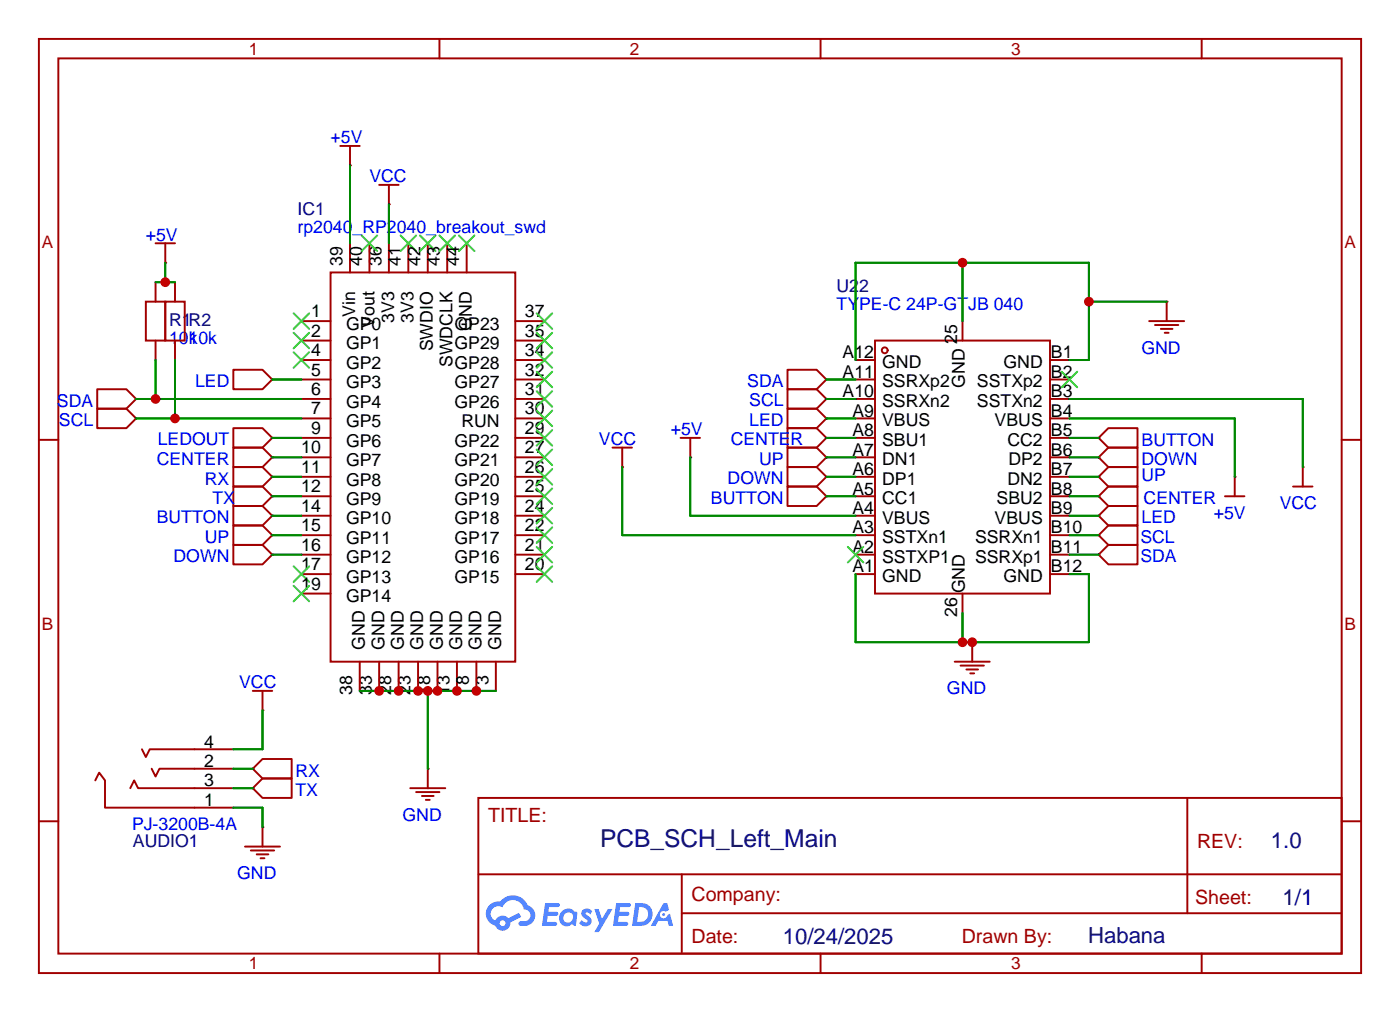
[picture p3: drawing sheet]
<svg xmlns="http://www.w3.org/2000/svg" width="183mm" height="132mm" viewBox="0 0 183 132" stroke-linecap="round" stroke-linejoin="round" font-family="sans-serif">
<g fill="none" stroke="#a10000" stroke-width=".25">
<path d="M5.1 5.1h172.7v121.9h-172.7zM7.6 7.6h167.7v116.9h-167.7zM57.4 5.1v2.5M107.2 5.1v2.5M157 5.1v2.5M5.1 57.4h2.5M175.3 57.4h2.5M5.1 107.2h2.5M62.5 104.1h112.8v20.4h-112.8zM62.5 114.1h112.7M89.1 119.2h86.1M89.1 114.1v10.2"/>
<path d="M155.1 104.2v15M175.3 107.2h2.5M57.4 124.5v2.5M107.2 124.5v2.5M157 124.5v2.5"/>
</g>
<g fill="#5487ff">
<path d="M76.1 118.8l.6-.2 .3 .1 .4 .2-.3 .5a.33 .33 0 0 0-.3-.3 .33 .33 0 0 0-.3 .1 1.75 1.75 0 0 1 .8 1 .89 .89 0 0 1-.7 .7 .89 .89 0 0 1-1-.4l.4-.4a.42 .42 0 0 0 .3 .3 .42 .42 0 0 0 .4-.2 1.88 1.88 0 0 1-.8-1z"/>
<path d="M77.6 118.6h.6l.4 1.3 .8-1.3h.6l-1.8 3.1h-.6l.7-1.2z"/>
<path d="M71.2 117.9h1.7a.26 .26 0 0 1 .2 .2 .26 .26 0 0 1-.2 .3h-1.2l-.1 .6h1.1l.2 .3a.33 .33 0 0 1-.4 .2h-.9l-.2 .8h.6a.8 .8 0 0 1 .7 .2 .26 .26 0 0 1-.2 .3h-1.7z"/>
<path d="M80.5 117.9h1.6a.26 .26 0 0 1 .3 .2 .26 .26 0 0 1-.2 .3h-1.2l-.1 .6h1.1l.2 .3a.33 .33 0 0 1-.4 .2h-1l-.1 .8h.6a.8 .8 0 0 1 .7 .2 .26 .26 0 0 1-.2 .3h-1.7z"/>
<path d="M86.7 117.9h.5l.2 .9-.4 .2a.5 .5 0 0 0-.8 .2 .5 .5 0 0 0 .4 .7 .5 .5 0 0 0 .6-.5l.3-.1 .4 1.5h-.5l-.2-.6h-1.2l-.4 .6h-.6z"/>
<path d="M83 117.9l-.4 2.9a3.1 3.1 0 0 0 2.1-.3 1.5 1.5 0 0 0 .4-1.8 1.5 1.5 0 0 0-1.6-.8zM83.5 118.4a1 1 0 0 1 1.2 1 1 1 0 0 1-1.3 .9h-.2z"/>
<path d="M73.5 118.9a1.08 1.08 0 0 0-.4 1.4 1.08 1.08 0 0 0 1.4 .4l.2-.1 .5 .2 .2-1.6v-.2h-.4a1.02 1.02 0 0 0-1.5-.1zM73.8 119.3a.63 .63 0 0 1 .9 0 .63 .63 0 0 1-.1 .9 .63 .63 0 0 1-.9 0 .63 .63 0 0 1 .1-.9z"/>
<path d="M63.9 118.1a1.58 1.58 0 0 0 .8 2.7 1.01 1.01 0 0 0 1.2 .7 1.01 1.01 0 0 0 .8-1.1l1.4-.7-.3-.6-1.4 .7a1.03 1.03 0 0 0-1.7 .4 1 1 0 0 1-.5-1.4 1 1 0 0 1 1.4-.4 1.46 1.46 0 0 1 1.6-.9 1.46 1.46 0 0 1 1.3 1.2 .77 .77 0 0 1 .8 .7 .77 .77 0 0 1-.7 .8h-.5a.31 .31 0 0 0-.4 .3 .31 .31 0 0 0 .3 .4 1.43 1.43 0 0 0 1.7-.8 1.43 1.43 0 0 0-.4-1.8l-.4-.2a2.09 2.09 0 0 0-3.6-.4h-.2a1.66 1.66 0 0 0-1.2 .4zM65.3 120.5a.39 .39 0 0 1 .7 0 .39 .39 0 0 1-.7 0z"/>
<circle cx="86.7" cy="119.4" r=".19"/>
</g>
<g fill="none" stroke="#a10000" stroke-width=".25">
<path d="M44.4 19h2.6M45.7 19v2.6M19 39.4h2.6v5h-2.6zM20.3 36.8v2.6M20.3 31.7h2.6M21.6 39.4h2.5v5h-2.5zM21.6 34.3h.1M21.6 31.7v2.6M22.9 36.8v2.6M43.2 35.6h24.1v50.8h-24.1zM45.7 21.6h.1M45.7 31.7v3.9"/>
<path d="M48.3 31.7v3.9M49.5 24.1h2.6M50.8 26.7h.1M50.8 24.1v2.6M50.8 31.7v3.9M53.3 31.7v3.9M55.9 31.7v3.9M58.4 31.7v3.9M61 31.7v3.9M152.4 39.4h.1M152.4 39.4v2.5M12.7 50.8h3.8l1.3 1.3-1.3 1.2h-3.8z"/>
<path d="M12.7 53.3h3.8l1.3 1.3-1.3 1.3h-3.8zM17.8 52.1h.1M17.8 54.6h.1M20.3 44.4v2.6M22.9 44.4v2.6M30.5 48.3h3.8l1.3 1.2-1.3 1.3h-3.8zM30.5 55.9h3.8l1.3 1.2-1.3 1.3h-3.8zM30.5 58.4h3.8l1.3 1.3-1.3 1.3h-3.8zM35.6 49.5h.1M35.6 57.1h.1M35.6 59.7h.1M39.4 41.9h3.8"/>
<path d="M39.4 59.7h3.8M39.4 44.4h3.8M39.4 57.1h3.8M39.4 54.6h3.8M39.4 52.1h3.8M39.4 49.5h3.8M39.4 47h3.8M67.3 41.9h3.8M67.3 59.7h3.8M67.3 44.4h3.8M67.3 57.1h3.8M67.3 54.6h3.8"/>
<path d="M67.3 52.1h3.8M67.3 49.5h3.8M67.3 47h3.8M80 58.4h2.5M81.3 58.4v2.6M88.9 57.1h2.5M90.2 59.7h.1M90.2 57.1v2.6M102.9 58.4h3.8l1.2 1.3-1.2 1.3h-3.8zM102.9 55.9h3.8l1.2 1.2-1.2 1.3h-3.8zM102.9 53.3h3.8l1.2 1.3-1.2 1.3h-3.8zM102.9 48.3h3.8l1.2 1.2-1.2 1.3h-3.8z"/>
<path d="M102.9 50.8h3.8l1.2 1.3-1.2 1.2h-3.8zM107.9 59.7h.1M107.9 57.1h.1M107.9 54.6h.1M107.9 49.5h.1M107.9 52.1h.1M111.8 59.7h2.5M111.8 57.1h2.5M111.8 54.6h2.5M111.8 52.1h2.5M111.8 49.5h2.5M111.8 47h2.5"/>
<path d="M114.3 44.4h22.9v33.1h-22.9zM125.7 41.9v2.5M137.2 59.7h2.5M137.2 57.1h2.5M137.2 54.6h2.5M137.2 52.1h2.5M137.2 49.5h2.5M137.2 47h2.5M143.5 59.7l1.3-1.3h3.8v2.6h-3.8zM143.5 59.7h.1M143.5 57.1l1.3-1.2h3.8v2.5h-3.8zM143.5 57.1h.1"/>
<path d="M150.1 41.9h4.6M150.9 42.4h3M151.6 42.9h1.6M152.1 43.4h.6M30.5 68.6h3.8l1.3 1.2-1.3 1.3h-3.8zM30.5 71.1h3.8l1.3 1.3-1.3 1.3h-3.8zM30.5 66h3.8l1.3 1.3-1.3 1.3h-3.8zM30.5 63.5h3.8l1.3 1.3-1.3 1.2h-3.8zM30.5 61h3.8l1.3 1.2-1.3 1.3h-3.8zM35.6 69.8h.1M35.6 72.4h.1M35.6 67.3h.1"/>
<path d="M35.6 64.8h.1M35.6 62.2h.1M39.4 62.2h3.8M39.4 64.8h3.8M39.4 67.3h3.8M39.4 69.8h3.8M39.4 72.4h3.8M39.4 74.9h3.8M39.4 77.5h3.8M67.3 62.2h3.8M67.3 64.8h3.8M67.3 67.3h3.8"/>
<path d="M67.3 69.8h3.8M67.3 72.4h3.8M67.3 74.9h3.8M81.3 61h.1M102.9 63.5h3.8l1.2 1.3-1.2 1.2h-3.8zM102.9 61h3.8l1.2 1.2-1.2 1.3h-3.8zM107.9 64.8h.1M107.9 62.2h.1M111.8 62.2h2.5M111.8 64.8h2.5M111.8 67.3h2.5M111.8 69.8h2.5"/>
<path d="M111.8 72.4h2.5M111.8 74.9h2.5M125.7 77.5v2.5M137.2 62.2h2.5M137.2 64.8h2.5M137.2 67.3h2.5M137.2 69.8h2.5M137.2 72.4h2.5M137.2 74.9h2.5M143.5 69.8l1.3-1.2h3.8v2.5h-3.8zM143.5 69.8h.1M143.5 72.4l1.3-1.3h3.8v2.6h-3.8z"/>
<path d="M143.5 72.4h.1M143.5 67.3l1.3-1.3h3.8v2.6h-3.8zM143.5 67.3h.1M143.5 64.8l1.3-1.3h3.8v2.5h-3.8zM143.5 64.8h.1M143.5 62.2l1.3-1.2h3.8v2.5h-3.8zM143.5 62.2h.1M160 64.8h2.6M161.3 62.2h.1M161.3 62.2v2.6M168.9 63.5h2.5M170.2 61h.1"/>
<path d="M170.2 61v2.5M18.5 97.8l.5 1 .6-1h10.9M33 90.2h2.6M34.3 92.7h.1M34.3 90.2v2.5M47 86.4v3.8M49.5 86.4v3.8M52.1 86.4v3.8M54.6 86.4v3.8M57.1 86.4v3.8M59.7 86.4v3.8M62.2 86.4v3.8"/>
<path d="M64.8 86.4v3.8M124.7 86.4h4.6M125.5 86.9h3M126.2 87.4h1.6M126.7 87.9h.6M127 83.8h.1M127 83.8v2.6M12.4 101.9l.6-1.1 .7 1.1v3.5h16.8M17 102.9l.5-1 .5 1h12.5M19.8 100.3l.5 1 .5-1h9.7M32 110.5h4.6M32.8 111h3"/>
<path d="M33 102.9l1.3-1.3h3.8v2.5h-3.8zM33 102.9h.1M33 100.3l1.3-1.2h3.8v2.5h-3.8zM33 100.3h.1M33.5 111.5h1.6M34 112h.5M34.3 107.9h.1M34.3 107.9v2.6M53.6 102.9h4.6M54.4 103.4h3M55.1 103.9h1.5M55.6 104.4h.5"/>
<path d="M55.9 100.3h.1M55.9 100.3v2.6"/>
<circle cx="115.6" cy="45.7" r=".38"/>
</g>
<g fill="none" stroke="#3c3" stroke-width=".25">
<path d="M47.2 30.7l2.1 2.1M49.3 30.7l-2.1 2.1M52.3 30.7l2.1 2.1M54.4 30.7l-2.1 2.1M54.9 30.7l2 2.1M56.9 30.7l-2 2.1M57.4 30.7l2 2.1M59.4 30.7l-2 2.1M59.9 30.7l2.1 2.1M62 30.7l-2.1 2.1M38.4 40.9l2 2M38.4 43.4l2 2.1"/>
<path d="M38.4 46l2 2M40.4 40.9l-2 2M40.4 43.4l-2 2.1M40.4 46l-2 2M70.1 58.7l2 2M70.1 56.1l2 2.1M70.1 53.6l2 2M70.1 51.1l2 2M70.1 48.5l2 2M70.1 46l2 2M70.1 43.4l2 2.1M70.1 40.9l2 2"/>
<path d="M72.1 58.7l-2 2M72.1 56.1l-2 2.1M72.1 53.6l-2 2M72.1 51.1l-2 2M72.1 48.5l-2 2M72.1 46l-2 2M72.1 43.4l-2 2.1M72.1 40.9l-2 2M138.7 48.5l2 2M140.7 48.5l-2 2M38.4 73.9l2 2M38.4 76.5l2 2"/>
<path d="M40.4 73.9l-2 2M40.4 76.5l-2 2M70.1 73.9l2 2M70.1 71.4l2 2M70.1 68.8l2 2.1M70.1 66.3l2 2M70.1 63.8l2 2M70.1 61.2l2 2M72.1 73.9l-2 2M72.1 71.4l-2 2M72.1 68.8l-2 2.1M72.1 66.3l-2 2"/>
<path d="M72.1 63.8l-2 2M72.1 61.2l-2 2M110.7 71.4l2.1 2M112.8 71.4l-2.1 2"/>
</g>
<g fill="none" stroke="#008700" stroke-width=".25">
<path d="M20.3 36.8h2.6M21.6 34.3v2.5M45.7 21.6v10.1M50.8 26.7v5M125.7 34.3v7.6M142.2 39.4h10.2M17.8 52.1h21.6M17.8 54.6h21.6M20.3 47v5.1M22.9 47v7.6M35.6 49.5h3.8M35.6 57.1h3.8"/>
<path d="M35.6 59.7h3.8M90.2 59.7v7.6h21.6M107.9 49.5h3.9M107.9 52.1h3.9M107.9 54.6h3.9M107.9 57.1h3.9M107.9 59.7h3.9M111.8 47v-12.7h30.4v12.7h-2.5M139.7 52.1h30.5v8.9M139.7 54.6h21.6v7.6M139.7 57.1h3.8M139.7 59.7h3.8"/>
<path d="M35.6 64.8h3.8M35.6 72.4h3.8M35.6 69.8h3.8M35.6 67.3h3.8M35.6 62.2h3.8M81.3 61v8.8h30.5M107.9 64.8h3.9M107.9 62.2h3.9M111.8 74.9v8.9h30.4v-8.9h-2.5M139.7 64.8h3.8M139.7 72.4h3.8M139.7 69.8h3.8"/>
<path d="M139.7 67.3h3.8M139.7 62.2h3.8M34.3 92.7v5.1h-3.8M47 90.2h17.8M55.9 90.2v10.1M125.7 80v3.8M30.5 102.9h2.5M30.5 100.3h2.5M30.5 105.4h3.8v2.5"/>
</g>
<g fill="#c00">
<circle cx="20.3" cy="52.1" r=".63"/>
<circle cx="22.9" cy="54.6" r=".63"/>
<circle cx="49.5" cy="90.2" r=".63"/>
<circle cx="52.1" cy="90.2" r=".63"/>
<circle cx="54.6" cy="90.2" r=".63"/>
<circle cx="55.9" cy="90.2" r=".63"/>
<circle cx="57.2" cy="90.2" r=".63"/>
<circle cx="59.7" cy="90.2" r=".63"/>
<circle cx="62.2" cy="90.2" r=".63"/>
<circle cx="125.7" cy="34.3" r=".63"/>
<circle cx="142.2" cy="39.4" r=".63"/>
<circle cx="125.7" cy="83.8" r=".63"/>
<circle cx="127" cy="83.8" r=".63"/>
<circle cx="21.6" cy="36.8" r=".63"/>
</g>
<text font-size="3.2" fill="#000080" x="78.4" y="110.5">PCB_SCH_Left_Main</text>
<g font-size="2.9" fill="#000080">
<text x="166" y="110.7">1.0</text>
<text x="167.5" y="118.1">1/1</text>
<text x="102.3" y="123.2">10/24/2025</text>
<text x="142.1" y="123.1">Habana</text>
</g>
<g font-size="2.6" fill="#a00000">
<text x="63.8" y="107.3">TITLE:</text>
<text x="156.4" y="110.7">REV:</text>
<text x="90.3" y="117.5">Company:</text>
<text x="156.1" y="118">Sheet:</text>
<text x="90.3" y="123.1">Date:</text>
<text x="125.6" y="123.1">Drawn By:</text>
</g>
<g font-size="2.3" fill="#00f">
<text x="43.2" y="18.7">+5V</text>
<text x="48.3" y="23.8">VCC</text>
<text x="19" y="31.4">+5V</text>
<text x="38.9" y="30.4">rp2040_RP2040_breakout_swd</text>
<text x="109.3" y="40.5">TYPE-C 24P-GTJB 040</text>
<text x="22.1" y="44.9">10k</text>
<text x="24.6" y="44.9">10k</text>
<text x="149.1" y="46.1">GND</text>
<text x="7.4" y="53.1">SDA</text>
<text x="25.5" y="50.5">LED</text>
<text x="97.6" y="50.5">SDA</text>
<text x="97.9" y="53.1">SCL</text>
<text x="7.7" y="55.6">SCL</text>
<text x="20.6" y="58.1">LEDOUT</text>
<text x="78.2" y="58.1">VCC</text>
<text x="87.6" y="56.8">+5V</text>
<text x="95.5" y="58.1">CENTER</text>
<text x="97.9" y="55.6">LED</text>
<text x="149.1" y="58.1">BUTTON</text>
<text x="20.5" y="60.7">CENTER</text>
<text x="26.8" y="63.2">RX</text>
<text x="27.7" y="65.8">TX</text>
<text x="92.9" y="65.8">BUTTON</text>
<text x="95.1" y="63.2">DOWN</text>
<text x="99.2" y="60.7">UP</text>
<text x="149.1" y="62.8">UP</text>
<text x="149.1" y="60.7">DOWN</text>
<text x="149.4" y="65.8">CENTER</text>
<text x="20.5" y="68.3">BUTTON</text>
<text x="26.8" y="70.9">UP</text>
<text x="149" y="70.8">SCL</text>
<text x="149.1" y="68.3">LED</text>
<text x="158.6" y="67.7">+5V</text>
<text x="167.2" y="66.5">VCC</text>
<text x="22.7" y="73.4">DOWN</text>
<text x="149" y="73.4">SDA</text>
<text x="31.2" y="89.8">VCC</text>
<text x="123.7" y="90.6">GND</text>
<text x="38.6" y="101.4">RX</text>
<text x="38.6" y="103.9">TX</text>
<text x="52.6" y="107.1">GND</text>
<text x="17.2" y="108.3">PJ-3200B-4A</text>
<text x="31" y="114.7">GND</text>
</g>
<g font-size="2.3" fill="#000080">
<text x="38.9" y="28.1">IC1</text>
<text x="109.3" y="38.2">U22</text>
<text x="22.1" y="42.6">R1R2</text>
<text x="17.4" y="110.6">AUDIO1</text>
</g>
<g font-size="2.3">
<text x="44.7" y="34.7" transform="rotate(-90 44.7 34.7)">39</text>
<text x="47.3" y="34.7" transform="rotate(-90 47.3 34.7)">40</text>
<text x="49.8" y="34.7" transform="rotate(-90 49.8 34.7)">36</text>
<text x="52.4" y="34.7" transform="rotate(-90 52.4 34.7)">41</text>
<text x="54.9" y="34.7" transform="rotate(-90 54.9 34.7)">42</text>
<text x="57.4" y="34.7" transform="rotate(-90 57.4 34.7)">43</text>
<text x="60" y="34.7" transform="rotate(-90 60 34.7)">44</text>
<text x="40.6" y="41.4">1</text>
<text x="46.4" y="41.4" transform="rotate(-90 46.4 41.4)">Vin</text>
<text x="68.6" y="41.4">37</text>
<text x="40.6" y="43.9">2</text>
<text x="40.6" y="46.5">4</text>
<text x="45.2" y="43">GP0</text>
<text x="45.2" y="45.6">GP1</text>
<text x="48.9" y="42.8" transform="rotate(-90 48.9 42.8)">Vout</text>
<text x="51.5" y="42.2" transform="rotate(-90 51.5 42.2)">3V3</text>
<text x="54" y="42.2" transform="rotate(-90 54 42.2)">3V3</text>
<text x="56.6" y="45.9" transform="rotate(-90 56.6 45.9)">SWDIO</text>
<text x="59.1" y="47.9" transform="rotate(-90 59.1 47.9)">SWDCLK</text>
<text x="59.4" y="45.6">GP29</text>
<text x="59.4" y="43">GP23</text>
<text x="61.6" y="43.2" transform="rotate(-90 61.6 43.2)">GND</text>
<text x="68.6" y="46.5">34</text>
<text x="68.6" y="43.9">35</text>
<text x="110.1" y="46.8">A12</text>
<text x="125" y="44.9" transform="rotate(-90 125 44.9)">25</text>
<text x="137.3" y="46.8">B1</text>
<text x="40.6" y="49">5</text>
<text x="40.6" y="51.6">6</text>
<text x="45.2" y="48.1">GP2</text>
<text x="45.2" y="50.7">GP3</text>
<text x="45.2" y="53.2">GP4</text>
<text x="59.4" y="53.2">GP26</text>
<text x="59.4" y="50.7">GP27</text>
<text x="59.4" y="48.1">GP28</text>
<text x="68.6" y="51.6">31</text>
<text x="68.6" y="49">32</text>
<text x="110.1" y="49.3">A11</text>
<text x="110.1" y="51.8">A10</text>
<text x="115.2" y="48">GND</text>
<text x="115.2" y="50.6">SSRXp2</text>
<text x="115.2" y="53.1">SSRXn2</text>
<text x="126" y="50.6" transform="rotate(-90 126 50.6)">GND</text>
<text x="127.6" y="53.1">SSTXn2</text>
<text x="127.6" y="50.6">SSTXp2</text>
<text x="131.1" y="48">GND</text>
<text x="137.3" y="51.8">B3</text>
<text x="137.3" y="49.3">B2</text>
<text x="39.3" y="59.2">10</text>
<text x="40.6" y="54.1">7</text>
<text x="40.6" y="56.6">9</text>
<text x="45.2" y="55.7">GP5</text>
<text x="45.2" y="58.3">GP6</text>
<text x="59.4" y="58.3">GP22</text>
<text x="60.3" y="55.7">RUN</text>
<text x="68.6" y="59.2">27</text>
<text x="68.6" y="56.6">29</text>
<text x="68.6" y="54.1">30</text>
<text x="111.3" y="54.4">A9</text>
<text x="111.3" y="56.9">A8</text>
<text x="111.3" y="59.5">A7</text>
<text x="115.2" y="55.7">VBUS</text>
<text x="115.2" y="58.2">SBU1</text>
<text x="129.9" y="55.7">VBUS</text>
<text x="131.6" y="58.2">CC2</text>
<text x="137.3" y="59.5">B6</text>
<text x="137.3" y="56.9">B5</text>
<text x="137.3" y="54.4">B4</text>
<text x="39.3" y="61.7">11</text>
<text x="39.3" y="64.3">12</text>
<text x="45.2" y="60.8">GP7</text>
<text x="45.2" y="63.4">GP8</text>
<text x="45.2" y="65.9">GP9</text>
<text x="59.4" y="65.9">GP19</text>
<text x="59.4" y="63.4">GP20</text>
<text x="59.4" y="60.8">GP21</text>
<text x="68.6" y="64.3">25</text>
<text x="68.6" y="61.7">26</text>
<text x="111.3" y="62">A6</text>
<text x="111.3" y="64.5">A5</text>
<text x="115.2" y="60.7">DN1</text>
<text x="115.2" y="63.3">DP1</text>
<text x="115.2" y="65.8">CC1</text>
<text x="130.2" y="65.8">SBU2</text>
<text x="131.6" y="63.3">DN2</text>
<text x="131.7" y="60.7">DP2</text>
<text x="137.3" y="64.5">B8</text>
<text x="137.3" y="62">B7</text>
<text x="39.3" y="66.8">14</text>
<text x="39.3" y="69.3">15</text>
<text x="39.3" y="71.9">16</text>
<text x="45.2" y="68.4">GP10</text>
<text x="45.2" y="71">GP11</text>
<text x="59.4" y="71">GP17</text>
<text x="59.4" y="68.4">GP18</text>
<text x="68.6" y="71.9">21</text>
<text x="68.6" y="69.3">22</text>
<text x="68.6" y="66.8">24</text>
<text x="111.3" y="67.1">A4</text>
<text x="111.3" y="69.6">A3</text>
<text x="115.2" y="68.4">VBUS</text>
<text x="115.2" y="70.9">SSTXn1</text>
<text x="127.4" y="70.9">SSRXn1</text>
<text x="129.9" y="68.4">VBUS</text>
<text x="137.3" y="69.6">B10</text>
<text x="137.3" y="67.1">B9</text>
<text x="39.3" y="74.4">17</text>
<text x="39.3" y="77">19</text>
<text x="45.2" y="73.5">GP12</text>
<text x="45.2" y="76.1">GP13</text>
<text x="59.4" y="76.1">GP15</text>
<text x="59.4" y="73.5">GP16</text>
<text x="68.6" y="74.4">20</text>
<text x="111.3" y="72.2">A2</text>
<text x="111.3" y="74.7">A1</text>
<text x="115.2" y="73.4">SSTXP1</text>
<text x="115.2" y="76">GND</text>
<text x="126" y="77.4" transform="rotate(-90 126 77.4)">GND</text>
<text x="127.4" y="73.4">SSRXp1</text>
<text x="131.1" y="76">GND</text>
<text x="137.3" y="74.7">B12</text>
<text x="137.3" y="72.2">B11</text>
<text x="45.2" y="78.6">GP14</text>
<text x="125" y="80.5" transform="rotate(-90 125 80.5)">26</text>
<text x="47.7" y="84.8" transform="rotate(-90 47.7 84.8)">GND</text>
<text x="50.2" y="84.8" transform="rotate(-90 50.2 84.8)">GND</text>
<text x="52.8" y="84.8" transform="rotate(-90 52.8 84.8)">GND</text>
<text x="55.3" y="84.8" transform="rotate(-90 55.3 84.8)">GND</text>
<text x="57.8" y="84.8" transform="rotate(-90 57.8 84.8)">GND</text>
<text x="60.4" y="84.8" transform="rotate(-90 60.4 84.8)">GND</text>
<text x="61.3" y="89.4" transform="rotate(-90 61.3 89.4)">8</text>
<text x="62.9" y="84.8" transform="rotate(-90 62.9 84.8)">GND</text>
<text x="63.8" y="89.4" transform="rotate(-90 63.8 89.4)">3</text>
<text x="65.5" y="84.8" transform="rotate(-90 65.5 84.8)">GND</text>
<text x="46" y="90.7" transform="rotate(-90 46 90.7)">38</text>
<text x="48.6" y="90.7" transform="rotate(-90 48.6 90.7)">33</text>
<text x="51.1" y="90.7" transform="rotate(-90 51.1 90.7)">28</text>
<text x="53.6" y="90.7" transform="rotate(-90 53.6 90.7)">23</text>
<text x="56.2" y="90.7" transform="rotate(-90 56.2 90.7)">18</text>
<text x="58.7" y="90.7" transform="rotate(-90 58.7 90.7)">13</text>
<text x="26.7" y="100.1">2</text>
<text x="26.7" y="97.6">4</text>
<text x="26.7" y="105.2">1</text>
<text x="26.7" y="102.6">3</text>
</g>
<g font-size="2.2" fill="#a00000">
<text x="32.5" y="7.1">1</text>
<text x="82.3" y="7.1">2</text>
<text x="132.1" y="7.1">3</text>
<text x="5.5" y="32.4">A</text>
<text x="175.6" y="32.4">A</text>
<text x="5.5" y="82.2">B</text>
<text x="175.6" y="82.2">B</text>
<text x="32.5" y="126.5">1</text>
<text x="82.3" y="126.5">2</text>
<text x="132.1" y="126.5">3</text>
</g>
</svg>
